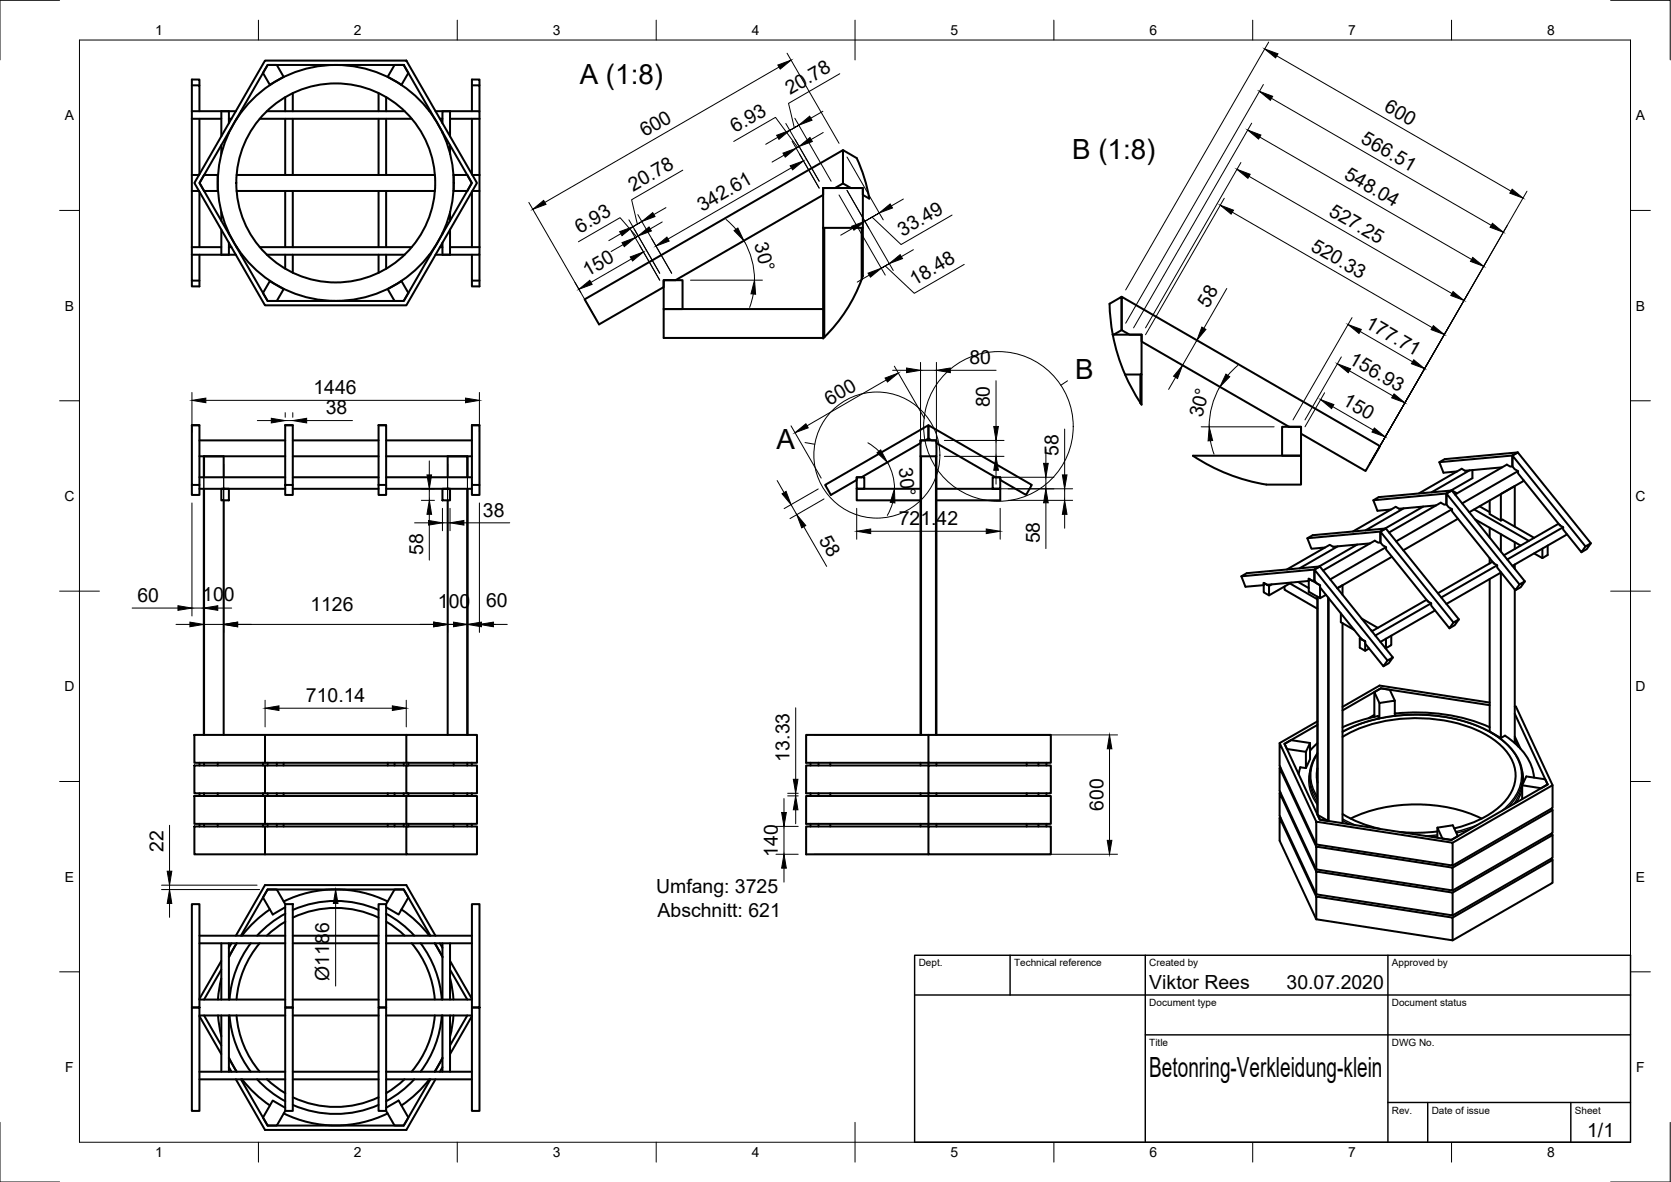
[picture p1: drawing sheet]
<svg xmlns="http://www.w3.org/2000/svg" width="420mm" height="297mm" viewBox="0 0 420 297" stroke-linecap="round" stroke-linejoin="round" font-family="sans-serif">
<!-- layer: Sichtbar -->
<g fill="none" stroke="#000" stroke-width=".51">
<path d="M66.6 15.2h35.6l17.7 30.8-17.7 30.7h-35.6l-17.7-30.7zM67.3 16.3h34.2l17.1 29.7-17.1 29.6h-34.2l-17.1-29.6zM71.3 19.3l-3.5 2M71.3 19.4l-1.7-3.1h-2.3l-1.2 2 1.8 3.1M97.5 19.4l1.7-3.1h2.3l1.2 2-1.8 3.1M97.5 19.3l3.5 2M48.2 21.4h1.9v6.5M48.2 27.9v36.1M48.2 29.9h7.4M48.2 27.9h11.1M50.1 21.4v-1.4h-1.9v7.9M50.1 29.9v13.9"/>
<path d="M55.6 27.9v6.4M55.6 36.5v2.2M57.6 27.9v3.1M57.6 33.2v.2M57.6 29.9h.6M59.5 29.9h.1M60.6 27.9h.3M65.3 29.9h38.2M67.1 27.9h34.6M71.7 24.4v3.5M71.7 29.9v14.1M73.6 23.4v4.5"/>
<path d="M73.6 29.9v14.1M95.2 23.4v4.5M95.2 29.9v14.1M97.1 24.4v3.5M97.1 29.9v14.1M107.9 27.9h.3M109.3 29.9h.1M109.5 27.9h11.1v2M110.6 29.9h.7M111.3 31v-3.1h1.9v6.4M111.3 33.2v.2M113.2 36.5v2.2"/>
<path d="M113.2 29.9h7.4M118.7 21.4h1.9v6.5M118.7 29.9v13.9M120.6 21.4v-1.4h-1.9v7.9M120.6 29.9v14.1M215.4 39.7a39.6 39.6 0 0 1 3.2 10.2l-1.6-.9v-1.7h-3l-2-1.2v-8.4l3.4 2M48.2 48h1.8M48.2 44h1.8M50.1 48.2v13.9M54.7 44v4M54.8 44h-3.5l-1.1 2 1.1 2h3.5M55.6 53.2v2.3"/>
<path d="M55.6 57.7v6.3M57.6 58.6v.2M59.5 48h49.8M59.5 44h49.8M71.7 48v14.1M73.6 48v14.1M95.2 48v14.1M97.1 48v14.1M111.3 58.6v.2M113.2 53.2v2.3M113.2 57.7v6.3h-1.9v-3M114 44h3.5l1.1 2-1.1 2h-3.5"/>
<path d="M114.1 44v4M118.7 48.2v13.9M118.8 44h1.8M120.6 44v4h-1.8M120.6 48v14.1M207 57.3h10v-10h-10v37.8M207.3 57.3v27.5M216.7 57.3v12.9M217 57.3v12.1M48.2 64v6.5h1.9M48.2 62.1h7.4M48.2 64h11.1"/>
<path d="M50.1 64v8h-1.9v-1.5M57.6 61v3M57.6 62.1h.6M59.5 62.1h.1M60.6 64h.3M65.3 62.1h38.2M67.1 64h34.6M67.8 70.7l3.5 2M67.9 70.6l-1.8 3 1.2 2h2.3l1.7-3M71.7 64v3.5M73.6 64v4.5M95.2 64v4.5"/>
<path d="M97.1 64v3.5M100.9 70.6l1.8 3-1.2 2h-2.3l-1.7-3M101 70.7l-3.5 2M107.9 64h.3M109.3 62.1h.1M110.6 62.1h.7M113.2 62.1h7.4M118.7 64v6.5h1.9M120.6 64v8h-1.9v-1.5M120.6 62.1v1.9h-11.1M147 75.2l65-37.5v8.4l-2 1.2h-3v1.7l-37.1 21.4h-3v1.7l-16.3 9.4zM166.9 70.4h4.7v7.3h-4.7z"/>
<path d="M207 77.7h-40.1v7.2h40.1M217 69.4a39.6 39.6 0 0 1-9.7 15.3M279 76.4l3-1.8v8.4l-2.2 1.1M279 76.3l.3 4.4 .5 3.4M282 74.6l65 37.5-3.6 6.3-16.3-9.4v-1.7h-3l-37.1-21.5v-1.7h-3l-2-1.1zM207.3 84.7l-.3 .3M279.8 84.1h7.2v10h-4.1M279.8 84.1l1.3 5.1 1.8 4.9M282.9 94.1l2 4 1.8 3.1v-7.1M287 94.1v7.6M48.2 106.9v17.5h1.9v-2.5h-1.9M48.2 106.9h1.9v15"/>
<path d="M48.2 106.9h1.9M50.1 114.7h21.6M50.1 110.7h21.6M50.1 119.9h21.6M51.2 114.7v5.2M51.3 114.7v5.2M56.2 114.7v5.2M71.7 106.9v17.5h1.9v-2.5h-1.9M71.7 106.9h1.9v15M71.7 106.9h1.9M73.6 114.7h21.6M73.6 110.7h21.6"/>
<path d="M73.6 119.9h21.6M95.2 106.9v17.5h1.9v-2.5h-1.9M95.2 106.9h1.9v15M95.2 106.9h1.9M97.1 114.7h21.6M97.1 110.7h21.6M97.1 119.9h21.6M112.6 119.9v-5.2h4.9v5.2M117.6 114.7v5.2M118.7 106.9v17.5h1.9v-2.5h-1.9M118.7 106.9h1.9v15M118.7 106.9h1.9"/>
<path d="M215.4 119.9h1.9v2.9h-1.9zM231.5 114.7h4v-4h-4v74M231.6 114.7v70M233.4 106.9l26 15-1.4 2.5-6.5-3.8v-.7h-1.2l-14.8-8.5v-.7h-1.2l-.9-.5zM235.3 114.7v70M235.5 114.7v70M286.7 101.2l.3 .5M299.9 114.5h27.2v7.3h-8.7a47 47 0 0 1-18.5-7.3zM322.4 107.3h4.7v7.2h-4.7zM361.9 116.1l18.4-1.6 1.3-.8-18.3 1.7-1.4 .7 1 2.7 3.5-.3M369.5 118.2l-9.5 5.5M370.2 118.1v2.1l-5.4 3.1"/>
<path d="M377.7 117.4l-9.3 .9-.9-.5-10.7 6.2M380.3 114.5l18.4 22.8-1.1 1.5-4.6-5.7v-.6l-.8-.5-10.5-13v-.6l-.8-.5-.6-.7zM381.7 118.4l-14.1 8.1M50.1 122.8h21.6M51.2 122.8v61.9M51.3 122.8v61.9M55.6 122.8h2v2.9h-2zM56.2 125.7v59M73.6 122.8h21.6M97.1 122.8h21.6M111.3 122.8h1.9v2.9h-1.9zM112.6 125.7v59"/>
<path d="M117.5 122.8v61.9M117.6 122.8v61.9M207.5 121.9l25.9-15v3.3l-.7 .5h-1.2v.7l-14.9 8.5h-1.2v.7l-6.5 3.8zM231.5 122.8h-16.1v2.9h16.1M235.5 122.8h16v-2.9h-1.9v2.9h1.9v2.9h-16M328.7 135.3l18.4-1.7 1.3-.8-18.3 1.7-1.4 .8 1.1 2.6 3.4-.3M336.4 137.3l-9.6 5.5M341.3 136.8l-9.6 5.6M344.5 136.6l-9.3 .8-.9-.5-10.7 6.2M345.3 125.7l18.4-1.7 1.3-.7-18.3 1.6-1.4 .8 1.1 2.7 3.4-.4M347.1 133.6l18.4 22.8-1.1 1.5-4.5-5.7v-.6l-.9-.5-10.5-13v-.6l-.8-.5-.6-.7zM348.5 137.5l-14 8.1"/>
<path d="M349.2 133.8l13.1-7.5 .8 .5h.6v-2.8l1.3-.7 18.4 22.8M350 139.9l-13.7 7.9 1.3-.7v2.4M353 127.7l-9.6 5.6M357.9 127.3l-9.6 5.5M361.1 127l-9.3 .9-.9-.5-10.7 6.2M363.7 124l18.4 22.9-1.1 1.4-4.6-5.7v-.5l-.8-.5-10.5-13.1v-.5l-.8-.5-.6-.7zM365 123.2l1.4 .8M365.1 128l-14.1 8M365.8 124.3l13.1-7.5 .8 .4h.6v-2.7l1.3-.8 18.4 22.8M366.6 130.4l-13.8 7.9M370.7 128l13.7 7.9M370.9 130.5l11.5 6.6"/>
<path d="M372 127.2l2.6 1.5M374.6 125.8v3.4l2.8 1.6 .4-.2 7.9 4.6M374.6 132.6v2.5M377.4 130.8v-6.7l3.5-2v10.2M377.4 134.2v4.4M380.9 136.3v1.7M383.1 120.6v.3l-13.7 7.8M387.8 137.9v2.4M389.1 137.1v2.4l-1.3 .8-2.1-1.2M391.9 131.6l-13.8 7.9M393 132.5l-14 8.1M394 134.3l-13.7 7.9"/>
<path d="M398.7 137.3l1.3-.8-1 1.5-1.4 .8M312.1 144.8l18.4-1.7 1.4-.7-18.4 1.6-1.4 .8 1.1 2.7 4.6-.4v-.6l.8 .5 10.5-1v-.6l.8 .5h.6v-2.8l1.4-.7 18.3 22.8M319.8 146.9l-.7 .3-1.3-.7v2.4l1.3 .7M323 147.4v.8l8.3 4.8M324.3 146.6l7 4M324.7 146.4l-5.6 3.2v-2.4M326.4 146.2l2.7 1.6M329.1 145.4l2.8 1.7v3.2l-2.8-1.6zM330.5 143.1l18.4 22.9-1 1.4-4.6-5.7v-.5l-.9-.5-10.5-13.1v-.5l-.8-.5-.6-.7zM331.3 150v54.7M331.3 150v54.8l2.6 1.5v-56.1M332.7 143.4l13-7.5 .8 .5 .6-.1v-2.7l1.3-.8 18.4 22.8"/>
<path d="M333.4 149.5l-1.5 .8M334.1 150.3v56M337.1 154.1v2.3l3.4 1.9M337.6 156.6v50.2M342.4 155.5l4 2.3M344.7 158.3l.4 .3M349.8 159.8v2.3l-1.3 .8M358.7 150.7l-13.8 8M359.9 151.6l-14.1 8.1M360.8 153.4l-13.7 7.9M365.5 156.4l1.3-.8-1 1.5-1.4 .8M374.6 145.5v38.3l2.8 1.7"/>
<path d="M374.6 140.3v1.3M375.3 141.2l-13.8 7.9M376.4 142.1l-14 8M377.4 143.9v41.6M377.4 143.9l-13.7 7.9M380.9 141.9v1M380.9 148.1v38.7M382.1 146.9l1.3-.8-1 1.5-1.4 .7M341.9 160.4l1.4 .8v2.3l1-.5M342.1 160.3l-.2 .1v2.4l1.4 .7M345.6 179.6l-1.5 .9M345.6 173.9v6.3"/>
<path d="M348.3 162.8l.2 .1M348.5 160.5v2.4M348.9 166l1.3-.8-1 1.5-1.3 .7M350.7 179.9v-3.8l-3.9 .6v3.8M350.7 176.1l-1.3-2.8-2.2-.3-1.6 .9 1.2 2.8M350.7 179.2l.3 .1M350.7 179.3a47.3 47.3 0 0 1 23.9 3.5M374.6 177.2l-27.4-4.2-9.6 5.5M374.6 176.6l-27.7-4.3-9.3 5.3M380.9 179.4l8.2 17.7-24.2 14-33-5.1-8.9-19.1 8.3-4.7M380.9 177.5l.3 .1 9.2 19.7v5.7l-25.1 14.5M48.9 192.4h17.7v7h-17.7z"/>
<path d="M48.9 184.7h17.7v7h-17.7zM50.2 191.7v.7M50.2 199.4v.6M51.3 191.7v.7M51.3 199.4v.6M54.7 191.7v.7M54.7 199.4v.6M66.1 191.7v.7M66.1 199.4v.6M66.6 199.4h35.6M66.6 192.4h35.6M66.6 191.7h35.6"/>
<path d="M66.6 184.7h35.6M67.3 191.7v.7M67.3 199.4v.6M69.6 191.7v.7M69.6 199.4v.6M71.3 191.7v.7M71.3 199.4v.6M97.5 191.7v.7M97.5 199.4v.6M99.2 191.7v.7M99.2 199.4v.6M101.5 191.7v.7"/>
<path d="M101.5 199.4v.6M102.2 192.4h17.7v7h-17.7zM102.2 184.7h17.7v7h-17.7zM102.7 191.7v.7M102.7 199.4v.6M114.1 191.7v.7M114.1 199.4v.6M117.5 191.7v.7M117.5 199.4v.6M118.6 191.7v.7M118.6 199.4v.6M203.8 191.7v.7"/>
<path d="M203.8 199.4v.6M205.8 191.7v.7M205.8 199.4v.6M208.8 191.7v.7M208.8 199.4v.6M231.5 191.7v.7M231.5 199.4v.6M233.4 192.4h30.8v7h-30.8zM233.4 192.4h-30.7v7h30.7v.6M233.4 184.7h30.8v7h-30.8zM233.4 184.7h-30.7v7h30.7v.7M235.5 191.7v.7"/>
<path d="M235.5 199.4v.6M258.1 191.7v.7M258.1 199.4v.6M261.1 191.7v.7M261.1 199.4v.6M263.1 191.7v.7M263.1 199.4v.6M322 199.2l-.2 .1M322 192.9l-.2 .1M326.9 193v-.2l1.5 .2M327 192.8l-.5 1.7M329.4 186.7v4.1l-1 2.2v-4.1z"/>
<path d="M329.4 186.7l-4.8-.7-1.6 .9 .6 1.3 4.8 .7M331.3 186.8l-1.9 1.9M331.3 189.3l-.8 1.2-.8 1.8-.3 1.5-.1 2.1M331.3 181.3l-9.5 5.4M331.3 193.1l-.2 1.8 .2 1.8M337.6 183.9l3.2-1.5 3.1-1.1 2.9-.8 4.2-.6 4.4-.3 3.8 .1 3.9 .4 3.8 .8 4.1 1.3 2.7 1.2 3 1.8 2.4 2 1.7 1.9 1.3 2.4 .6 2.2 .1 2.2M337.6 185.2a38.5 38.5 0 0 1 27.3-3.8 24.1 24.1 0 0 1 14 7.6 9.3 9.3 0 0 1-1.4 13.3 25.8 25.8 0 0 1-11.8 5.9M346.8 180.6l-.3-.7-1.9 .5-3.7 1-3.3 1.4M378.4 184.9a14.4 14.4 0 0 1 7.3 10.5M378.4 184.9l-1 .6M380.9 185.6l.9 2M380.9 185.1l1.4 3.1"/>
<path d="M382.7 197.3l4.8 .8 1.6-1-.6-1.3-4.7-.7-1.1 2.2v3.5M390.4 197.3l-25.1 14.5M48.9 207.7h17.7v7h-17.7zM48.9 200h17.7v7h-17.7zM50.2 207v.7M51.3 207v.7M54.7 207v.7M66.1 207v.7M66.6 214.7h35.6M66.6 207.7h35.6M66.6 207h35.6M66.6 200h35.6"/>
<path d="M67.3 207v.7M69.6 207v.7M71.3 207v.7M97.5 207v.7M99.2 207v.7M101.5 207v.7M102.2 207.7h17.7v7h-17.7zM102.2 200h17.7v7h-17.7zM102.7 207v.7M114.1 207v.7M117.5 207v.7M118.6 207v.7"/>
<path d="M203.8 207v.7M205.8 207v.7M208.8 207v.7M231.5 207v.7M233.4 207.7h30.8v7h-30.8zM233.4 207.7h-30.7v7h30.7M233.4 200h30.8v7h-30.8zM233.4 200h-30.7v7h30.7v.7M235.5 207v.7M258.1 207v.7M261.1 207v.7M263.1 207v.7"/>
<path d="M322 205.4l-.2 .1M331 219l34.3 5.3v5.7l-34.3-5.2zM331 219l-9.2-19.7v5.7l9.2 19.8M331 212.8l34.3 5.2v5.8l-34.3-5.3zM331 212.8l-9.2-19.8v5.7l9.2 19.8M331 206.5l34.3 5.3v5.7l-34.3-5.3zM331 206.5l-9.2-19.8v5.8l9.2 19.7M331.3 204.8l.6 1.2 2 .3M337.6 204.6a30 30 0 0 0 9.4 3.7M339.6 205.7a39.8 39.8 0 0 1 32.9 0M361.4 208l1.3 2.7 2.2 .4 1.7-1-1.3-2.7-3.9 .6v2.5M361.4 208.9l-4.5 .4-4.6-.2"/>
<path d="M390.2 215.7l.2 .4v5.8l-25.1 14.4M390.2 209.4l.2 .5v5.7l-25.1 14.4M390.2 203.2l.2 .4v5.7l-25.1 14.5M390.4 216.1l-25.1 14.5M390.4 209.9l-25.1 14.4M390.4 203.6l-25.1 14.4M48.2 227.2h1.9v26h-1.9zM50.1 235.1h21.6M50.1 237.1h21.6M55.6 237.1v14.1M57.6 237.1v14.1M58.2 237.1l-.6 1.1"/>
<path d="M59.3 235.1l7.3-12.7h35.6l7.3 12.7M59.5 237.1l-1.9 3.3M59.5 237l-1.9 3.6M60.6 235.1l6.7-11.6h34.2l6.7 11.6M63.1 237a26.8 26.8 0 0 0-5.4 14.2M65.3 237a25 25 0 0 0-5.8 14.2M67.9 228.5a29.7 29.7 0 0 0-7 6.6M71.3 226.5a29.7 29.7 0 0 1 26.2 0M71.7 227.2l-2.1-3.7h-2.3l-1.2 2 2.5 4.3 3.1-1.8M71.7 227.2h1.9v26h-1.9zM71.7 229.6a26.8 26.8 0 0 0-7 5.5M71.7 231.6l-2.4 1.6-2.2 1.9"/>
<path d="M73.6 228.7a26.8 26.8 0 0 1 21.6 0M73.6 235.1h21.6M73.6 237.1h21.6M95.2 227.2h1.9v26h-1.9zM95.2 230.6a25 25 0 0 0-21.6 0M97.1 227.2l2.1-3.7h2.3l1.2 2-2.5 4.3-3.1-1.8M97.1 235.1h21.6M97.1 237.1h21.6M97.1 229.6a26.8 26.8 0 0 1 7.1 5.5M97.1 231.6l2.4 1.6 2.2 1.9M100.9 228.5a29.7 29.7 0 0 1 7 6.6M103.5 237a25 25 0 0 1 5.8 14.2"/>
<path d="M105.7 237a26.8 26.8 0 0 1 5.4 14.2M110.6 237.1l.7 1.1M111.3 237.1v14.1M113.2 237.1v14.1M118.7 227.2h1.9v26h-1.9zM331 225.3l34.3 5.3v5.7l-34.3-5.3zM331 225.3l-9.2-19.8v5.8l9.2 19.7M48.2 253.2h1.9v26h-1.9zM50.1 255.4l5.5 9.5M50.1 251.2h21.6M50.1 255.2h21.6M51.3 255.2l4.3 7.5"/>
<path d="M54.8 255.2l.9 5.2M55.6 245.9l-.8 5.3M55.6 243.7l-4.3 7.5M55.6 241.5l-5.5 9.5M55.6 255.2v14.1M57.6 255.2v14.1M57.7 255.2a26.8 26.8 0 0 0 5.4 14.1M59.5 255.2a25 25 0 0 0 5.8 14.1M71.7 253.2h1.9v26h-1.9zM73.6 251.2h21.6M73.6 255.2h21.6M95.2 253.2h1.9v26h-1.9z"/>
<path d="M97.1 251.2h21.6M97.1 255.2h21.6M109.3 255.2a25 25 0 0 1-5.8 14.1M111.1 255.2a26.8 26.8 0 0 1-5.4 14.1M111.3 240.4l-2-3.4 2 3.6M111.3 255.2v14.1M113.2 243.7l4.3 7.5M113.2 241.5l5.5 9.5M113.2 255.2v14.1M113.2 245.9l.8 5.3M114 255.2l-.8 5.2M117.5 255.2l-4.3 7.5"/>
<path d="M118.7 253.2h1.9v26h-1.9zM118.7 255.4l-5.5 9.5M50.1 269.3h21.6M50.1 271.2h21.6M57.6 266l1.9 3.3M57.6 268.2l.6 1.1M57.6 265.8l1.9 3.5M59.3 271.2l7.3 12.8h35.6l7.3-12.8M60.6 271.2l6.7 11.7h34.2l6.7-11.7M60.9 271.2a29.7 29.7 0 0 0 7 6.6M64.6 271.2a26.8 26.8 0 0 0 7.1 5.5M67.1 271.2l2.2 1.9 2.4 1.6"/>
<path d="M71.3 279.8a29.7 29.7 0 0 0 26.2 0M71.7 278.4l-3.1-1.8-2.5 4.2 1.2 2.1h2.3l2.1-3.7M73.6 277.7a26.8 26.8 0 0 0 21.6 0M73.6 269.3h21.6M73.6 271.2h21.6M95.2 275.7a25 25 0 0 1-21.6 0M97.1 278.4l3.1-1.8 2.5 4.2-1.2 2.1h-2.3l-2.1-3.7M97.1 269.3h21.6M97.1 271.2h21.6M101.7 271.2l-2.2 1.9-2.4 1.6M104.2 271.2a26.8 26.8 0 0 1-7.1 5.5M108 271.2a29.7 29.7 0 0 1-7 6.6"/>
<path d="M111.3 266l-2 3.3M111.3 268.2l-.7 1.1M111.3 265.8l-2 3.5"/>
<circle cx="84.4" cy="46" r="25"/>
<circle cx="84.4" cy="46" r="29.7"/>
</g>
<g fill="#000" stroke="#000" stroke-width=".25">
<circle cx="56.2" cy="122.8" r=".24"/>
<circle cx="112.6" cy="122.8" r=".24"/>
</g>
<!-- layer: Sichtbar schmal -->
<g fill="none" stroke="#000" stroke-width=".36">
<path d="M329.3 195.1a10 10 0 0 0 2 5.8M329.3 195.9a10 10 0 0 0 2 5.8M329.5 193.4a9.7 9.7 0 0 0 1.8 8.8M331.3 189.5a9.3 9.3 0 0 0 0 10.7M337.6 184a42 42 0 0 1 35.7-.7 15.8 15.8 0 0 1 8.9 9.1 10.1 10.1 0 0 1-3.2 10.2l-1.3 1.1M382.7 193.4l.3 1.6 .1 1.7M382.7 198.5l-.5 1.6-.9 1.5M382.8 195.1a11 11 0 0 1-3.7 7.8M382.8 195.9a10.1 10.1 0 0 1-2.2 6.1M337.6 205.8l3.1 1.5M337.6 206.2l1.8 .9M361.4 210.2l-1.3 .1"/>
<path d="M361.4 209.8l-2.9 .3M366.7 210l-.2 .1M369.6 208.4l-3.4 .9M371.5 207.3l-5.4 1.7"/>
</g>
<!-- layer: Border -->
<g fill="none" stroke="#000" stroke-width=".25">
<path d="M15 .1h-15v15M20 10.1h390v276.9h-390zM65 5.1v5M115 5.1v5M165 5.1v5M215 5.1v10M265 5.1v5M315 5.1v5M365 5.1v5M405 .1h15v15M15 52.9h5M410 52.9h5"/>
<path d="M15 100.7h5M410 100.7h5M15 148.6h10M405 148.6h10M15 196.4h5M410 196.4h5M15 244.2h5M410 244.2h5M0 282.1v14.9h15M65 287v5M115 287v5M165 287v5"/>
<path d="M215 282.1v9.9M265 287v5M315 287v5M365 287v5M420 282.1v14.9h-15"/>
</g>
<!-- layer: TitleBlock -->
<path d="M230 240.1h180v46.9h-180zM230 250h180M254 240.1v9.9M288 240.1v46.9M349 240.1v46.9M288 260.1h122M349 277.1h61M359 277.1v9.9M395 277.1v9.9" fill="none" stroke="#000" stroke-width=".36"/>
<!-- layer: Dimensions -->
<g fill="none" stroke="#000" stroke-width=".25">
<path d="M195.9 16.9l-58.9 34M197.9 13.4l13.1 22.6M211.2 18.5l-12.9 7.5 1.4 6.1M319 10.6l-36 62.3M321 14l58.9 34M184.5 35.5l10.5-6 5.6 7.5M195.6 34.5l-3.1 1.8M197.1 39l-3 1.7M197.6 31l8.4 14.5M198.6 32.8l2.3-1.3-2.3 1.3M199.2 35.5l6.8 11.8M199.9 29.7l9.1 15.8"/>
<path d="M200.2 37.2l.7-.4-.7 .4M206.9 28l-3 1.7M207 33.3l-3 1.8M213 39.5l9.1 15.8M314.7 31l-29.7 51.4M316.8 34.4l53.2 30.8M317.7 21.2l-34.7 60M319.7 24.7l55.3 31.9M133 50.9l16.6 28.9M156.1 58.7l-3 1.8M158.1 55.3l7.8 13.4M158.7 58l7.2 12.4"/>
<path d="M159.1 57l2.3-1.3-2.3 1.3M159.7 59.7l.8-.4-.8 .4M160.1 59.5l-4.2-4.8-10.5 6.1M160.4 53.9l8.5 14.8M166.5 55.8l-3 1.7M167.4 52.2l-3 1.7M171.7 42.8l-12.9 7.4 1.5 6.1M182.6 55.2l2.5 2.4M199 42.2l-31 17.9M211 49l11.6 20.1M213 47.8l11.6 20.2M214.4 57.4l-3 1.7"/>
<path d="M217.5 55.6l3.6-2.1-3.6 2.1M227.1 50l-3 1.8M239.4 54l-12.8 7.5-7.3-6.9M307.8 49.8l-19.8 34.3M309.9 53.3l50.2 29M312 40.8l-24 41.6M314 44.3l51.1 29.5M383.9 48.1l-39.5 68.5M156.7 61.5l-3.1 1.7M158.8 65.1l-10.2 5.9M173.6 70.4h18.1M187.1 60.5a19.8 19.8 0 0 1 2.6 9.9"/>
<path d="M189.4 73.9l-.9 3.4M218.6 69.1l-3.1 1.8M221.6 67.4l2-1.2-2 1.2M229.7 62.7l-3.1 1.8M242.4 66.4l-12.5 7.3-7.3-6.9M308.5 72.5l-5.8 10M340 79.8l-14.9 25.7M369.1 73.8l-24.7 42.8M48.3 98.6v10.1M120.5 98.6v10.1M222.8 95.5l-19.9 11.5M224.5 93.1h3.4"/>
<path d="M224.9 92l7.6 13.1M231.5 91.1v21.6M231.5 93.1h4M235.5 91.1v21.6M239 93.1h11.5M250.4 95.7v11.5M295.6 90.8l.6 .4M295.6 94.8l-1.8 3.1M299.2 84.5l.6 .4M300.9 85.5l-3.6 6.3M306.7 97.2a20.1 20.1 0 0 0-2.7 10M311.2 91.9l-2.5 2.4"/>
<path d="M333.1 98.7l-5 8.6M337.3 89.7l-9.2 15.8M339.3 93.2l10.9 6.3M342 83.3l13.2 7.6M354.2 99.5l-9.8 17.1M51.2 116.7v42.2M51.8 100.6h65.3M56.2 116.7v42.2M64.7 105.7h3.5M71.7 103.7v1.2M71.7 105.7h1.9M73.6 103.7v1.2"/>
<path d="M77.1 105.7h11.5M107.9 115.8v3.5M112.5 116.7v42.2M117.5 116.7v42.2M198.9 107l7.6 13.1M218.2 111.3l2.8 2.1M223.1 116.2a13.3 13.3 0 0 1 1.8 6.6M237.4 114.7h15.1M237.4 110.7h15.1M250.4 110.7v4M250.4 118.2v3.5M251.6 119.9h13.4"/>
<path d="M263 112.9v3.5M263 119.9v2.9M267.7 107.8v11.5M302 107.3h18.4M304.3 110.7l.9 3.4M335.1 102.2l10.2 5.9M48.3 126.4v28.4M104.2 131.4h3.6M105.9 125.7h3.3M105.9 122.8h3.3M107.9 122.8v2.9M107.9 129.3v11.5"/>
<path d="M111.3 127.7v5.7M111.3 131.4h1.9M113.2 127.7v5.7M116.6 131.4h11.6M120.5 126.4v32.5M195.4 120.8l1.7 3M198.9 126.8l1.4 2.5M202.1 132.4l5.8 9.9M205.7 122.9l-8.5 4.9M207.2 125.4l-8.6 4.9M215.4 127.7v7.8M218.9 133.5h29.1"/>
<path d="M224.5 126.3l-1.4 3.2M251.5 127.7v7.8M251.6 122.8h18.1M253.5 125.7h16.2M263 126.4v11.5M267.7 122.8v2.9M267.7 129.3v3.4M33.2 152.8h11.5M44.3 156.9h3.5M48.3 152.8h2.9M51.2 156.9h5M54.8 152.8h3.5"/>
<path d="M59.8 156.9h49.3M110.6 156.9h9.9M121.1 156.9h6.5M66.7 176v6.7M70.1 178h28.6M102.2 176v6.7M200.1 177.9v17.9M198.1 199.4h2.6M200.1 199.4v.6M204.7 184.7h76.3M279 188.2v23M42.6 207.4v11.5"/>
<path d="M195.1 214.7h5.6M195.1 207.7h5.6M197.1 200.7v3.5M197.1 207.7v7M197.1 218.2v3.5M198.1 200h2.6M200.1 203.5v3.5M204.7 214.7h76.3M40.6 223.5h24.7M40.6 222.4h24M42.6 222.4v1.1M42.6 227v3.5"/>
<path d="M84.4 227v20.8"/>
</g>
<g fill="#000" stroke="#000" stroke-width=".25">
<path d="M195.6 16.3l3.3-1.2-2.7 2.3zM318 12.3l3.3 1.2-.6 1zM195.3 34l3.3-1.2-2.7 2.2zM196.9 38.5l3.3-1.3-2.8 2.3zM200.9 31.5l2.7-2.3 .6 1zM200.9 36.8l2.8-2.2 .6 1zM313.7 32.7l3.4 1.2-.6 1.1zM316.7 23l3.3 1.2-.6 1zM134 52.6l2.7-2.2 .6 1zM155.8 58.2l3.3-1.2-2.7 2.2zM160.5 59.3l2.7-2.3 .6 1zM161.4 55.7l2.7-2.3 .6 1z"/>
<path d="M164.9 61.8l2.8-2.2 .6 1zM184.6 58l.9-.7 1.5 3.2zM198.7 41.7l3.3-1.3-2.7 2.3zM214.1 56.9l3.4-1.3-2.8 2.3zM221.1 53.5l2.7-2.2 .6 1zM306.8 51.6l3.4 1.2-.6 1zM311 42.6l3.3 1.2-.5 1zM375.3 56.1l2.7 2.3-3.3-1.3zM380.2 47.5l2.7 2.3-3.3-1.3zM145.6 72.7l2.7-2.3 .6 1.1zM156.4 61l3.3-1.3-2.7 2.3zM158.5 64.6l3.3-1.3-2.8 2.3z"/>
<path d="M189.7 70.4l.3 3.5-1.2-.1zM218.3 68.7l3.3-1.3-2.7 2.2zM223.6 66.2l2.7-2.2 .6 1zM365.4 73.3l2.7 2.2-3.3-1.2zM370.3 64.7l2.8 2.2-3.4-1.2zM222.5 95l3.4-1.2-2.8 2.2zM227.9 92.5l3.6 .6-3.6 .5zM235.5 93.1l3.5-.6v1.1zM297.3 91.8l-1.2 3.3-1-.6zM302.2 82.2l1 .6-2.3 2.7zM308.3 94l.9 .7-2.5 2.5zM336.3 91.4l3.3 1.3-.6 1z"/>
<path d="M339 81.6l3.3 1.2-.6 1zM350.5 99l2.8 2.2-3.4-1.2zM355.5 90.4l2.7 2.3-3.3-1.3zM360.4 81.8l2.8 2.3-3.4-1.3zM48.3 100.6l3.5-.6v1.2zM68.2 105.1l3.5 .6-3.5 .6zM73.6 105.7l3.5-.6v1.2zM107.4 119.3h1.1l-.6 3.5zM117.1 100l3.4 .6-3.4 .6zM199.9 108.7l2.7-2.2 .6 1zM220.5 113.8l.9-.7 1.7 3.1zM250.4 114.7l.6 3.5h-1.1z"/>
<path d="M249.9 107.2h1.1l-.6 3.5zM262.4 116.4h1.2l-.6 3.5zM267.1 119.3h1.2l-.6 3.5zM304 107.3l.9 3.4-1.1 .1zM332.1 100.4l3.3 1.3-.6 1zM345.6 107.6l2.7 2.2-3.3-1.2zM107.9 125.7l.6 3.6h-1.1zM107.8 130.8l3.5 .6-3.5 .6zM113.2 131.4l3.4-.6v1.2zM196.6 124.1l1.1-.6 1.2 3.3zM200.3 129.3l2.3 2.8-1 .6zM215.4 133.5l3.5-.6v1.2z"/>
<path d="M224.9 122.8l.1 3.6-1.1-.2zM248 132.9l3.5 .6-3.5 .6zM263 122.8l.6 3.6h-1.2zM267.7 125.7l.6 3.6h-1.2zM44.7 152.2l3.6 .6-3.6 .6zM47.8 156.3l3.4 .6-3.4 .6zM51.2 152.8l3.6-.6v1.2zM56.2 156.9l3.6-.6v1.2zM109.1 156.3l3.4 .6-3.4 .6zM114 156.3l3.5 .6-3.5 .6zM117.5 156.9l3.6-.6v1.2zM120.5 156.9l3.6-.6v1.2z"/>
<path d="M66.7 178l3.4-.6v1.1zM98.7 177.4l3.5 .6-3.5 .5zM199.5 195.8h1.1l-.5 3.6zM279 184.7l.6 3.5h-1.2zM42 218.9h1.2l-.6 3.5zM197.1 214.7l.6 3.5h-1.2zM196.5 204.2h1.2l-.6 3.5zM200.1 200l.5 3.5h-1.1zM278.4 211.2h1.2l-.6 3.5zM42.6 223.5l.6 3.5h-1.2zM84.4 223.5l.6 3.5h-1.2z"/>
</g>
<!-- layer: Beschriftungen -->
<g fill="none" stroke="#000" stroke-width=".25">
<path d="M268.4 95.7l-1.7 1.1M202.4 111.2l2.5 .4"/>
<circle cx="220.5" cy="114.4" r="15.8"/>
<circle cx="251" cy="107.2" r="18.8"/>
</g>
<g font-size="7">
<text x="145.8" y="21.2">A (1:8)</text>
<text x="269.6" y="39.9">B (1:8)</text>
<text x="270.4" y="95.3">B</text>
<text x="195.3" y="112.9">A</text>
<text x="289" y="270.6">Betonring-Verkleidung-klein</text>
</g>
<g font-size="4.9">
<text x="198.7" y="23.9" transform="rotate(-30 198.7 23.9)">20.78</text>
<text x="347.7" y="27.7" transform="rotate(30 347.7 27.7)">600</text>
<text x="162.1" y="34.5" transform="rotate(-30 162.1 34.5)">600</text>
<text x="184.8" y="33.5" transform="rotate(-30 184.8 33.5)">6.93</text>
<text x="341.9" y="35.8" transform="rotate(30 341.9 35.8)">566.51</text>
<text x="337.7" y="44.7" transform="rotate(30 337.7 44.7)">548.04</text>
<text x="159.2" y="48.2" transform="rotate(-30 159.2 48.2)">20.78</text>
<text x="176.5" y="53.3" transform="rotate(-30 176.5 53.3)">342.61</text>
<text x="333.9" y="53.9" transform="rotate(30 333.9 53.9)">527.25</text>
<text x="145.8" y="58.7" transform="rotate(-30 145.8 58.7)">6.93</text>
<text x="226.9" y="59.4" transform="rotate(-30 226.9 59.4)">33.49</text>
<text x="189.6" y="61.4" transform="rotate(75 189.6 61.4)">30°</text>
<text x="329.3" y="62.7" transform="rotate(30 329.3 62.7)">520.33</text>
<text x="147.7" y="69.6" transform="rotate(-30 147.7 69.6)">150</text>
<text x="230" y="71.9" transform="rotate(-30 230 71.9)">18.48</text>
<text x="303.8" y="77.6" transform="rotate(-60 303.8 77.6)">58</text>
<text x="343" y="82.2" transform="rotate(30 343 82.2)">177.71</text>
<text x="243.8" y="91.5">80</text>
<text x="338.9" y="91.2" transform="rotate(30 338.9 91.2)">156.93</text>
<text x="78.8" y="99.1">1446</text>
<text x="208.6" y="101.9" transform="rotate(-30 208.6 101.9)">600</text>
<text x="337.3" y="101.6" transform="rotate(30 337.3 101.6)">150</text>
<text x="81.9" y="104.1">38</text>
<text x="248.9" y="102.4" transform="rotate(-90 248.9 102.4)">80</text>
<text x="302.3" y="105.2" transform="rotate(-75 302.3 105.2)">30°</text>
<text x="226" y="117.6" transform="rotate(84 226 117.6)">30°</text>
<text x="266.1" y="114.5" transform="rotate(-90 266.1 114.5)">58</text>
<text x="121.4" y="129.8">38</text>
<text x="205.8" y="135.7" transform="rotate(60 205.8 135.7)">58</text>
<text x="226" y="132">721.42</text>
<text x="261.4" y="136.6" transform="rotate(-90 261.4 136.6)">58</text>
<text x="106.4" y="139.5" transform="rotate(-90 106.4 139.5)">58</text>
<text x="34.5" y="151.2">60</text>
<text x="50.9" y="151.1">100</text>
<text x="78" y="153.4">1126</text>
<text x="110.1" y="152.7">100</text>
<text x="122.2" y="152.6">60</text>
<text x="76.9" y="176.4">710.14</text>
<text x="198.5" y="191.4" transform="rotate(-90 198.5 191.4)">13.33</text>
<text x="277.4" y="203.7" transform="rotate(-90 277.4 203.7)">600</text>
<text x="41.1" y="214.1" transform="rotate(-90 41.1 214.1)">22</text>
<text x="195.6" y="215.4" transform="rotate(-90 195.6 215.4)">140</text>
<text x="165" y="224.5">Umfang: 3725</text>
<text x="165.4" y="230.4">Abschnitt: 621</text>
<text x="82.8" y="246.5" transform="rotate(-90 82.8 246.5)">Ø1186</text>
<text x="289" y="248.5">Viktor Rees</text>
<text x="323.5" y="248.5">30.07.2020</text>
<text x="399.1" y="285.7">1/1</text>
</g>
<g font-size="3.5">
<text x="39" y="8.8">1</text>
<text x="89" y="8.8">2</text>
<text x="139" y="8.8">3</text>
<text x="189" y="8.8">4</text>
<text x="239" y="8.8">5</text>
<text x="289" y="8.8">6</text>
<text x="339" y="8.8">7</text>
<text x="389" y="8.8">8</text>
<text x="16.3" y="30.2">A</text>
<text x="411.3" y="30.2">A</text>
<text x="16.3" y="78">B</text>
<text x="411.3" y="78">B</text>
<text x="16.2" y="125.9">C</text>
<text x="411.2" y="125.9">C</text>
<text x="16.2" y="173.7">D</text>
<text x="411.2" y="173.7">D</text>
<text x="16.3" y="221.6">E</text>
<text x="411.3" y="221.6">E</text>
<text x="16.4" y="269.4">F</text>
<text x="411.4" y="269.4">F</text>
<text x="39" y="290.8">1</text>
<text x="89" y="290.8">2</text>
<text x="139" y="290.8">3</text>
<text x="189" y="290.8">4</text>
<text x="239" y="290.8">5</text>
<text x="289" y="290.8">6</text>
<text x="339" y="290.8">7</text>
<text x="389" y="290.8">8</text>
</g>
<g font-size="2.5">
<text x="231" y="242.9">Dept.</text>
<text x="255" y="242.9">Technical reference</text>
<text x="289" y="242.9">Created by</text>
<text x="350" y="242.9">Approved by</text>
<text x="289" y="252.8">Document type</text>
<text x="350" y="252.8">Document status</text>
<text x="289" y="262.9">Title</text>
<text x="350" y="262.9">DWG No.</text>
<text x="350" y="279.9">Rev.</text>
<text x="360" y="279.9">Date of issue</text>
<text x="396" y="279.9">Sheet</text>
</g>
</svg>
